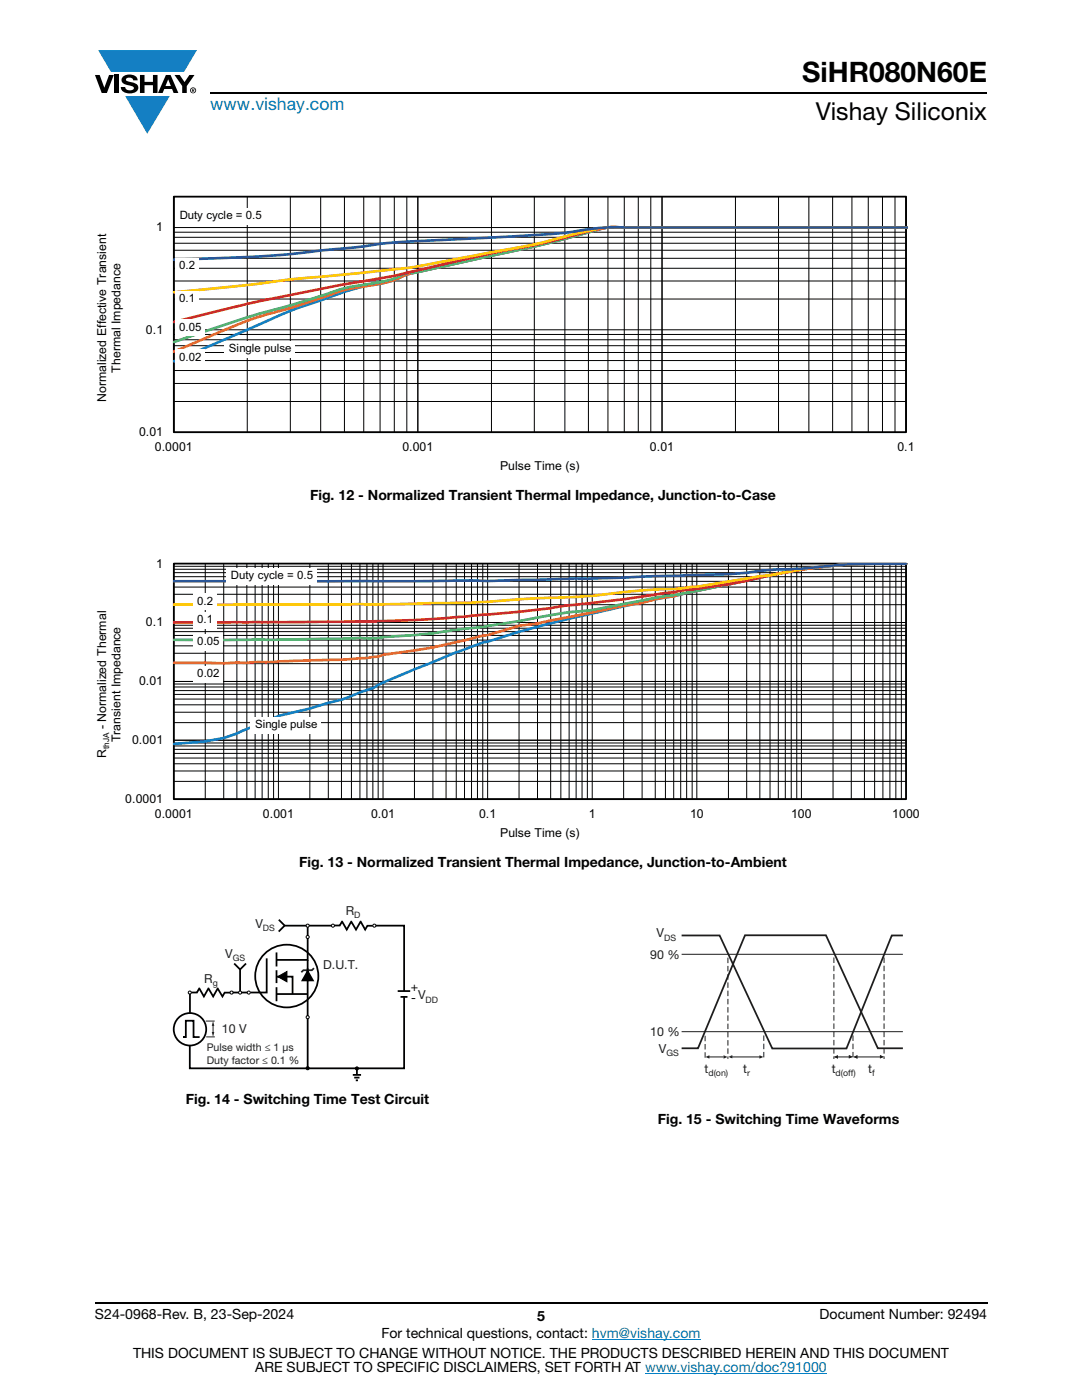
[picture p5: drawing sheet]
<svg xmlns="http://www.w3.org/2000/svg" width="216mm" height="279mm" viewBox="0 0 216 279" stroke-linecap="round" stroke-linejoin="round" font-family="sans-serif">
<g fill="#147fc3">
<path d="M19.6 10h19.7l-2.6 4.3h-1.1h-13.5z"/>
<path d="M25 19.2h8.9l-4.5 7.5z"/>
</g>
<g fill="#000">
<path d="M18.9 15h1l.9 2.5 1-2.5h.9l-1.4 3.6h-1zM22.9 15h.9v3.6h-.9zM24.6 15.3a2.1 2.1 0 0 1 2.8 .3l.1 .4h-.9a.79 .79 0 0 0-.7-.5 .79 .79 0 0 0-.8 .4l.3 .3 1 .2a1.08 1.08 0 0 1 1.2 1 1.08 1.08 0 0 1-1.1 1.2 1.73 1.73 0 0 1-2.4-1.2h.9a.96 .96 0 0 0 .8 .6 .96 .96 0 0 0 .9-.4 1.31 1.31 0 0 0-1.2-.6 1.03 1.03 0 0 1-1.1-.6 1.03 1.03 0 0 1 .2-1.1zM27.9 15h.9v1.3h1.7v-1.3h.9v3.6h-.9v-1.6h-1.7v1.6h-.9zM34.8 15h1.1l.9 1.4 1-1.4h1l-1.5 2.2v1.4h-.9v-1.4z"/>
<path d="M33.6 15.9l.5 1.3h-1.1zM33.1 15l-1.6 3.6h1l.3-.8h1.5l.3 .8h1l-1.6-3.6z"/>
<path d="M38.4 17.8h.2v.2h-.2zM38.3 17.7v.7h.1v-.3l.4 .3-.2-.3 .2-.2-.1-.2z"/>
<path d="M38.1 18a.46 .46 0 0 1 .9 0 .46 .46 0 0 1-.9 0zM37.9 18a.6 .6 0 0 0 1.2 0 .6 .6 0 0 0-1.2 0z"/>
</g>
<path d="M42 18.6h155M18.9 260h178.1" fill="none" stroke="#000" stroke-width=".36"/>
<path d="M118.1 267.3h21.7M128.7 274h36.3" fill="none" stroke="#007ec4" stroke-width=".2"/>
<g fill="none" stroke="#000" stroke-width=".2">
<path d="M34.7 39.2h146.1v47.1h-146.1zM49.3 39.2v47.1M57.9 39.2v47.1M64 39.2v47.1M68.7 39.2v47.1M72.6 39.2v47.1M75.8 39.2v47.1M78.7 39.2v47.1M81.2 39.2v47.1M83.4 39.2v47.1M98.1 39.2v47.1M106.6 39.2v47.1"/>
<path d="M112.7 39.2v47.1M117.4 39.2v47.1M121.3 39.2v47.1M124.6 39.2v47.1M127.4 39.2v47.1M129.9 39.2v47.1M132.1 39.2v47.1M146.8 39.2v47.1M155.3 39.2v47.1M161.4 39.2v47.1M166.1 39.2v47.1M170 39.2v47.1"/>
<path d="M173.3 39.2v47.1M176.1 39.2v47.1M178.6 39.2v47.1M34.7 59.7h146.1M34.7 56.1h146.1M34.7 53.5h146.1M34.7 51.6h146.1M34.7 49.9h146.1M34.7 48.5h146.1M34.7 47.4h146.1M34.7 46.3h146.1M34.7 45.4h146.1"/>
<path d="M34.7 76.5h146.1M34.7 73.9h146.1M34.7 72h146.1M34.7 70.3h146.1M34.7 69h146.1M34.7 67.8h146.1M34.7 66.7h146.1M34.7 65.8h146.1M34.7 80.1h146.1"/>
</g>
<path d="M34.7 39.2h146.1v47.1h-146.1z" fill="none" stroke="#000" stroke-width=".35"/>
<path d="M181.1 45.4h-56.6a14.9 14.9 0 0 0-7.1 .9l-10.8 2.9-23.2 5.1a13 13 0 0 0-4.7 1.6l-1.9 .5a52.8 52.8 0 0 0-13.5 3.8 113.3 113.3 0 0 0-15 6l-13.6 5.9" fill="none" stroke="#147fc3" stroke-width=".53"/>
<path d="M181.1 45.4h-56.6a14.9 14.9 0 0 0-7.1 .9l-10.8 2.9-23.2 5.1a13 13 0 0 0-4.7 1.6 65.4 65.4 0 0 1-9.3 1.8l-3.2 1a162.4 162.4 0 0 1-14.5 4.5l-5.6 2.1-11.4 4.9" fill="none" stroke="#f16b22" stroke-width=".53"/>
<path d="M181.1 45.4h-56.6a14.9 14.9 0 0 0-7.1 .9l-9.9 2.7-11.7 2.5a186.3 186.3 0 0 1-15.1 3.2 27.5 27.5 0 0 1-9.3 2.3 58.3 58.3 0 0 0-9.5 2.7l-2.3 .7a261.1 261.1 0 0 0-24.9 7.9" fill="none" stroke="#48b74e" stroke-width=".53"/>
<path d="M181.1 45.4h-56.6a24.8 24.8 0 0 0-9.6 1.4 127.4 127.4 0 0 1-15.6 3.5l-20.6 4.7-10.6 1.8-9.3 1.9a331 331 0 0 0-24.1 5.6" fill="none" stroke="#ee1f23" stroke-width=".53"/>
<path d="M181.1 45.4h-56.6a32.9 32.9 0 0 0-11 1.6 117.7 117.7 0 0 1-16.5 3.5l-2.5 .5a201 201 0 0 1-27 3.9l-2.7 .3a198.3 198.3 0 0 0-16.5 1.8l-13.6 1.3" fill="none" stroke="#fec80b" stroke-width=".53"/>
<path d="M181.1 45.4h-56.6a52.4 52.4 0 0 0-11.8 1.1l-11.2 .7-21.3 1.1-16.2 1.7a217.1 217.1 0 0 1-26.8 1.7l-2.5 .1" fill="none" stroke="#2b5597" stroke-width=".53"/>
<g fill="#fff">
<path d="M34.9 41.5h18.1v3.4h-18.1z"/>
<path d="M34.9 51.4h4.7v3.4h-4.7z"/>
<path d="M34.9 69.7h6v3.4h-6z"/>
<path d="M34.9 63.7h6v3.4h-6z"/>
<path d="M34.9 58h4.7v3.4h-4.7z"/>
<path d="M44.8 68h14.1v3.4h-14.1z"/>
</g>
<g fill="none" stroke="#000" stroke-width=".2">
<path d="M34.7 112.5h146.1v47h-146.1zM34.7 118.6h146.1M34.7 117.2h146.1M34.7 116h146.1M34.7 115.1h146.1M34.7 114.3h146.1M34.7 113.6h146.1M34.7 113h146.1M34.7 112.5h146.1M41 112.5v47M44.6 112.5v47M47.3 112.5v47"/>
<path d="M49.3 112.5v47M50.9 112.5v47M52.3 112.5v47M53.5 112.5v47M54.6 112.5v47M55.6 112.5v47M61.8 112.5v47M65.5 112.5v47M68.1 112.5v47M70.1 112.5v47M71.8 112.5v47M73.2 112.5v47"/>
<path d="M74.4 112.5v47M75.5 112.5v47M76.4 112.5v47M82.7 112.5v47M86.4 112.5v47M89 112.5v47M91 112.5v47M92.7 112.5v47M94.1 112.5v47M95.3 112.5v47M96.3 112.5v47M97.3 112.5v47"/>
<path d="M103.6 112.5v47M107.3 112.5v47M109.9 112.5v47M111.9 112.5v47M113.6 112.5v47M115 112.5v47M116.1 112.5v47M117.2 112.5v47M118.2 112.5v47M124.4 112.5v47M128.1 112.5v47M130.7 112.5v47"/>
<path d="M132.8 112.5v47M134.4 112.5v47M135.8 112.5v47M137 112.5v47M138.1 112.5v47M139 112.5v47M145.4 112.5v47M149 112.5v47M151.6 112.5v47M153.7 112.5v47M155.3 112.5v47M156.7 112.5v47"/>
<path d="M157.9 112.5v47M159 112.5v47M159.9 112.5v47M166.2 112.5v47M169.9 112.5v47M172.5 112.5v47M174.5 112.5v47M176.2 112.5v47M177.6 112.5v47M178.8 112.5v47M179.9 112.5v47M34.7 139.5h146.1"/>
<path d="M34.7 138.6h146.1M34.7 137.8h146.1M34.7 137.1h146.1M34.7 136.5h146.1M34.7 136h146.1M34.7 132.4h146.1M34.7 130.4h146.1M34.7 128.9h146.1M34.7 127.7h146.1M34.7 126.8h146.1M34.7 126.1h146.1M34.7 125.4h146.1"/>
<path d="M34.7 124.8h146.1M34.7 124.2h146.1M34.7 120.7h146.1M34.7 155.9h146.1M34.7 153.9h146.1M34.7 152.4h146.1M34.7 151.3h146.1M34.7 150.4h146.1M34.7 149.5h146.1M34.7 148.9h146.1M34.7 148.3h146.1M34.7 147.7h146.1"/>
<path d="M34.7 144.2h146.1M34.7 142.1h146.1M34.7 140.7h146.1"/>
</g>
<path d="M34.7 112.5h146.1v47h-146.1z" fill="none" stroke="#000" stroke-width=".35"/>
<path d="M180.8 112.5a104.3 104.3 0 0 0-27.2 2.3l-19.2 4.2a93.2 93.2 0 0 0-11.3 2.3l-13.2 3.1-13.5 3.8-5.4 2-14.6 6a13 13 0 0 1-4.6 2l-3.7 1.5-2.6 .6-3.7 1.1-6.3 1.5-2.5 1.2-4.1 1.5a21.7 21.7 0 0 1-7.9 2.4l-6.3 .5" fill="none" stroke="#147fc3" stroke-width=".53"/>
<path d="M180.8 112.5a108.5 108.5 0 0 0-31.8 3.4l-12 2.4-2.6 .7-3.7 .6-2.6 .7-3.6 .6-17.2 3.5-3.7 .5-6.3 1.9-2 .3-2.6 .7a114.4 114.4 0 0 1-16.3 2.9l-.9 .3-2.3 .3-7.7 .4a101.2 101.2 0 0 0-11.6 .4h-3l-1.6 .2-2.1-.1-2.5 .2-10-.1" fill="none" stroke="#f16b22" stroke-width=".53"/>
<path d="M180.8 112.5a110.8 110.8 0 0 0-31.8 3.4l-13.2 2.7-5.1 .7-12.5 2.5a85.7 85.7 0 0 0-14.6 2.2l-7.2 1.1-5.4 .6a105.5 105.5 0 0 1-14.6 1.4l-.9 .2h-3.7l-17.2 .4h-19.9" fill="none" stroke="#48b74e" stroke-width=".53"/>
<path d="M180.8 112.5a110.8 110.8 0 0 0-31.8 3.4 107.3 107.3 0 0 1-12 1.8l-2.6 .5-1.6 .1-8.3 1.3-9.6 1.1a413.9 413.9 0 0 1-40.5 3.3l-39.7 .2" fill="none" stroke="#ee1f23" stroke-width=".53"/>
<path d="M180.8 112.5a104.4 104.4 0 0 0-27.2 2.3l-2 .2-12.5 2.1-4.7 .5h-1.6a158.3 158.3 0 0 0-15.6 1.4l-5.3 .3a184.7 184.7 0 0 0-15.5 .8l-23.2 .6-1.4-.2-37.1 .2" fill="none" stroke="#fec80b" stroke-width=".53"/>
<path d="M180.8 112.5a144.4 144.4 0 0 0-20.9 1l-4.6 .1-3.7 .3a83.7 83.7 0 0 1-14.6 .9l-12.5 .5-27.2 .7-3.2-.2-11.4 .2h-48" fill="none" stroke="#2b5597" stroke-width=".53"/>
<g fill="#fff">
<path d="M45.2 113.3h18v3.4h-18z"/>
<path d="M38.5 118.4h4.7v3.4h-4.7z"/>
<path d="M38.5 126.6h6v3.3h-6z"/>
<path d="M38.5 122.1h4.7v3.4h-4.7z"/>
<path d="M38.5 132.9h6v3.4h-6z"/>
<path d="M50 143.1h14.1v3.3h-14.1z"/>
</g>
<g fill="none" stroke="#000" stroke-width=".35">
<path d="M38.2 198.1h1.1l.5-.8 .9 1.6 .9-1.6 .9 1.6 .9-1.6 1 1.6 .4-.8h1.1M53.2 191.3v6.8h-3.2M55.2 198.4h6.2M55.2 194.9h3.2v3.5M55.2 190.1v2.8M55.2 193.6v2.6M55.2 197v2.8M61.4 187.2v4.4h-6.2"/>
<circle cx="57.2" cy="194.8" r="6.3"/>
</g>
<path d="M55.4 194.9l1.9-1v1z" fill="#000"/>
<path d="M55.4 194.9l1.9-1v1z" fill="none" stroke="#000" stroke-width=".2"/>
<path d="M55.4 194.9h1.9v1z" fill="#211e1e"/>
<path d="M55.4 194.9h1.9v1z" fill="#000"/>
<path d="M55.4 194.9h1.9v1z" fill="none" stroke="#000" stroke-width=".2"/>
<path d="M61.4 193.8l1 1.9h-1zM61.4 193.8v1.9h-1z" fill="#000"/>
<g fill="none" stroke="#000" stroke-width=".35">
<path d="M61.4 193.8l1 1.9h-1zM61.4 193.8v1.9h-1zM61.4 185v1.7M61.7 184.7h4.4M66.7 184.7h1.1l.5-.8 .9 1.6 .9-1.6 .9 1.6 1-1.6 .9 1.6 .4-.7h1.1M75 184.7h5.6v13.1M79.4 197.8h2.4M79.9 199h1.4M80.6 199v14.2h-42.7v-4.5M61.4 203.3v9.9M70.4 214.5h1.6M70.7 215.1h1"/>
<path d="M71 215.6h.4M71.2 213.2v1.3"/>
<circle cx="37.9" cy="205.4" r="3.2"/>
</g>
<path d="M62.6 193.2l-.4 .4h-1.7l-.4 .4" fill="none" stroke="#211e1e" stroke-width=".35"/>
<path d="M42.5 204.6v1.5" fill="none" stroke="#211e1e" stroke-width=".2"/>
<g fill="#211e1e">
<path d="M42.3 206h.5l-.3 .9z"/>
<path d="M42.5 203.8l.3 .9h-.5z"/>
</g>
<path d="M41.1 203.8h1.7M41.1 206.9h1.8" fill="none" stroke="#211e1e" stroke-width=".2"/>
<path d="M37.9 198.3v3.9M46.5 198.1h1.1M46.7 192.3l1.2 1.2v4.3M48.2 198.1h1.1M49.1 192.3l-1.2 1.2M55.6 183.5l1.2 1.2M61.1 184.7h-4.3l-1.2 1.2M61.4 191.6v11.2M37 207h-.4h.5v-3.3h1.5v3.3h1.2" fill="none" stroke="#000" stroke-width=".35"/>
<g fill="none" stroke="#000" stroke-width=".2">
<circle cx="37.9" cy="198.1" r=".31"/>
<circle cx="46.2" cy="198.1" r=".31"/>
<circle cx="47.9" cy="198.1" r=".31"/>
<circle cx="49.6" cy="198.1" r=".31"/>
<circle cx="61.4" cy="184.7" r=".31"/>
<circle cx="61.4" cy="187" r=".31"/>
<circle cx="66.4" cy="184.7" r=".31"/>
<circle cx="74.7" cy="184.7" r=".31"/>
<circle cx="61.4" cy="213.2" r=".31"/>
<circle cx="61.4" cy="203" r=".31"/>
<circle cx="71.2" cy="213.2" r=".31"/>
</g>
<g fill="#000">
<circle cx="61.4" cy="213.2" r=".31"/>
<circle cx="71.2" cy="213.2" r=".31"/>
</g>
<path d="M136 186.7h7.6l10.5 22.5h14.8l9-22.5h2.3M136 209.2h3.3l9.4-22.5h16.1l10.4 22.5h5" fill="none" stroke="#201d1e" stroke-width=".35"/>
<path d="M136 190.5h44.2M136 205.9h44.2" fill="none" stroke="#201d1e" stroke-width=".2"/>
<path d="M140.7 206.7v4.6" fill="none" stroke="#201d1e" stroke-width=".2" stroke-dasharray="1.1 .5" stroke-linecap="butt"/>
<g fill="#201d1e">
<path d="M170.3 210.9h.8v.4z"/>
<path d="M170.3 210.9l.8-.3v.3z"/>
<path d="M166.4 210.9h.8v.4z"/>
<path d="M166.4 210.9l.8-.3v.3z"/>
<path d="M169.4 210.9h.8l-.8 .3z"/>
<path d="M169.4 210.6l.8 .3h-.8z"/>
<path d="M175.6 210.9h.8l-.8 .3z"/>
<path d="M175.6 210.6l.8 .3h-.8z"/>
</g>
<path d="M145.2 191.1v20.2M166.4 191.1v20.2M176.4 191.1v20.2M152.4 206.6v4.7M170.2 206.6v4.7" fill="none" stroke="#201d1e" stroke-width=".2" stroke-dasharray="1.1 .5" stroke-linecap="butt"/>
<path d="M141.2 210.9h3.2M145.7 210.9h6.2M166.9 210.9h2.9M171.1 210.9h4.9" fill="none" stroke="#201d1e" stroke-width=".2"/>
<g fill="#201d1e">
<path d="M170.3 210.9h.8v.4z"/>
<path d="M170.3 210.9l.8-.3v.3z"/>
<path d="M166.4 210.9h.8v.4z"/>
<path d="M166.4 210.9l.8-.3v.3z"/>
<path d="M169.4 210.9h.8l-.8 .3z"/>
<path d="M169.4 210.6l.8 .3h-.8z"/>
<path d="M175.6 210.9h.8l-.8 .3z"/>
<path d="M175.6 210.6l.8 .3h-.8z"/>
<path d="M145.3 210.9h.8v.3z"/>
<path d="M145.3 210.9l.8-.3v.3z"/>
<path d="M140.8 210.9h.8v.4z"/>
<path d="M140.8 210.9l.8-.3v.3z"/>
<path d="M144.4 210.9h.8l-.8 .4z"/>
<path d="M144.4 210.6l.8 .3h-.8z"/>
<path d="M151.5 210.9h.8l-.8 .4z"/>
<path d="M151.5 210.6l.8 .3h-.8z"/>
</g>
<text font-size="5.6" x="160.1" y="16.4">SiHR080N60E</text>
<text font-size="4.9" x="162.8" y="24">Vishay Siliconix</text>
<text font-size="3.5" fill="#007ec4" x="42" y="21.9">www.vishay.com</text>
<g font-size="2.8">
<text x="61.9" y="99.8">Fig. 12 - Normalized Transient Thermal Impedance, Junction-to-Case</text>
<text x="59.7" y="173.1">Fig. 13 - Normalized Transient Thermal Impedance, Junction-to-Ambient</text>
<text x="37.1" y="220.3">Fig. 14 - Switching Time Test Circuit</text>
<text x="131.2" y="224.3">Fig. 15 - Switching Time Waveforms</text>
<text x="18.9" y="263.3">S24-0968-Rev. B, 23-Sep-2024</text>
<text x="107.2" y="263.6">5</text>
<text x="163.6" y="263.3">Document Number: 92494</text>
<text x="76.1" y="267.1">For technical questions, contact: hvm@vishay.com</text>
<text x="26.5" y="271">THIS DOCUMENT IS SUBJECT TO CHANGE WITHOUT NOTICE. THE PRODUCTS DESCRIBED HEREIN AND THIS DOCUMENT</text>
<text x="50.9" y="273.8">ARE SUBJECT TO SPECIFIC DISCLAIMERS, SET FORTH AT www.vishay.com/doc?91000</text>
</g>
<g font-size="2.5">
<text x="31.2" y="46.2">1</text>
<text x="29.1" y="66.6">0.1</text>
<text x="24" y="74.4" transform="rotate(-90 24 74.4)">Thermal Impedance</text>
<text x="21.2" y="80.2" transform="rotate(-90 21.2 80.2)">Normalized Effective Transient</text>
<text x="27.8" y="87.1">0.01</text>
<text x="30.9" y="90">0.0001</text>
<text x="80.3" y="90">0.001</text>
<text x="129.7" y="90">0.01</text>
<text x="179.1" y="90">0.1</text>
<text x="99.8" y="93.9">Pulse Time (s)</text>
<text x="31.2" y="113.3">1</text>
<text x="29.1" y="125">0.1</text>
<text x="27.8" y="136.8">0.01</text>
<text x="21.2" y="145.6" transform="rotate(-90 21.2 145.6)">- Normalized Thermal</text>
<text x="24" y="148.1" transform="rotate(-90 24 148.1)">Transient Impedance</text>
<text x="26.4" y="148.5">0.001</text>
<text x="21.2" y="151.3" transform="rotate(-90 21.2 151.3)">R</text>
<text x="25" y="160.3">0.0001</text>
<text x="30.9" y="163.2">0.0001</text>
<text x="52.5" y="163.2">0.001</text>
<text x="74" y="163.2">0.01</text>
<text x="95.6" y="163.2">0.1</text>
<text x="99.8" y="167.1">Pulse Time (s)</text>
<text x="117.5" y="163.2">1</text>
<text x="137.7" y="163.2">10</text>
<text x="157.9" y="163.2">100</text>
<text x="178.1" y="163.2">1000</text>
<text x="82" y="197.8">+</text>
<text x="82.1" y="200">-V</text>
</g>
<g font-size="2.5" fill="#231f20">
<text x="51" y="185.2">V</text>
<text x="69" y="182.5">R</text>
<text x="44.9" y="191.1">V</text>
<text x="40.7" y="196.1">R</text>
<text x="64.5" y="193.5">D.U.T.</text>
<text x="44.3" y="206.1">10 V</text>
</g>
<g font-size="2.5" fill="#201d1e">
<text x="129.7" y="191.3">90 %</text>
<text x="131" y="187">V</text>
<text x="129.8" y="206.8">10 %</text>
<text x="131.5" y="210.1">V</text>
<text x="140.6" y="214.1">t</text>
<text x="148.3" y="214.1">t</text>
<text x="166" y="214.1">t</text>
<text x="173.2" y="214.1">t</text>
</g>
<g font-size="2.3">
<text x="35.9" y="43.7">Duty cycle = 0.5</text>
<text x="35.8" y="53.7">0.2</text>
<text x="35.8" y="66">0.05</text>
<text x="35.8" y="60.3">0.1</text>
<text x="35.8" y="72">0.02</text>
<text x="45.7" y="70.3">Single pulse</text>
<text x="46.1" y="115.6">Duty cycle = 0.5</text>
<text x="39.4" y="120.7">0.2</text>
<text x="39.4" y="124.4">0.1</text>
<text x="39.4" y="128.8">0.05</text>
<text x="39.4" y="135.2">0.02</text>
<text x="50.9" y="145.3">Single pulse</text>
</g>
<g font-size="2.1" fill="#231f20">
<text x="41.3" y="209.7">Pulse width ≤ 1 μs</text>
<text x="41.3" y="212.3">Duty factor ≤ 0.1 %</text>
</g>
<g font-size="1.8" fill="#231f20">
<text x="52.5" y="185.9">DS</text>
<text x="70.7" y="183.3">D</text>
<text x="46.4" y="191.8">GS</text>
<text x="42.4" y="196.8">g</text>
<text x="84.9" y="200.1">DD</text>
</g>
<g font-size="1.8" fill="#201d1e">
<text x="132.5" y="187.7">DS</text>
<text x="133" y="210.8">GS</text>
<text x="141.4" y="214.8">d(on)</text>
<text x="149.1" y="214.8">r</text>
<text x="166.7" y="214.8">d(off)</text>
<text x="174" y="214.8">f</text>
</g>
<text font-size="1.7" x="21.8" y="149.6" transform="rotate(-90 21.8 149.6)">thJA</text>
</svg>
